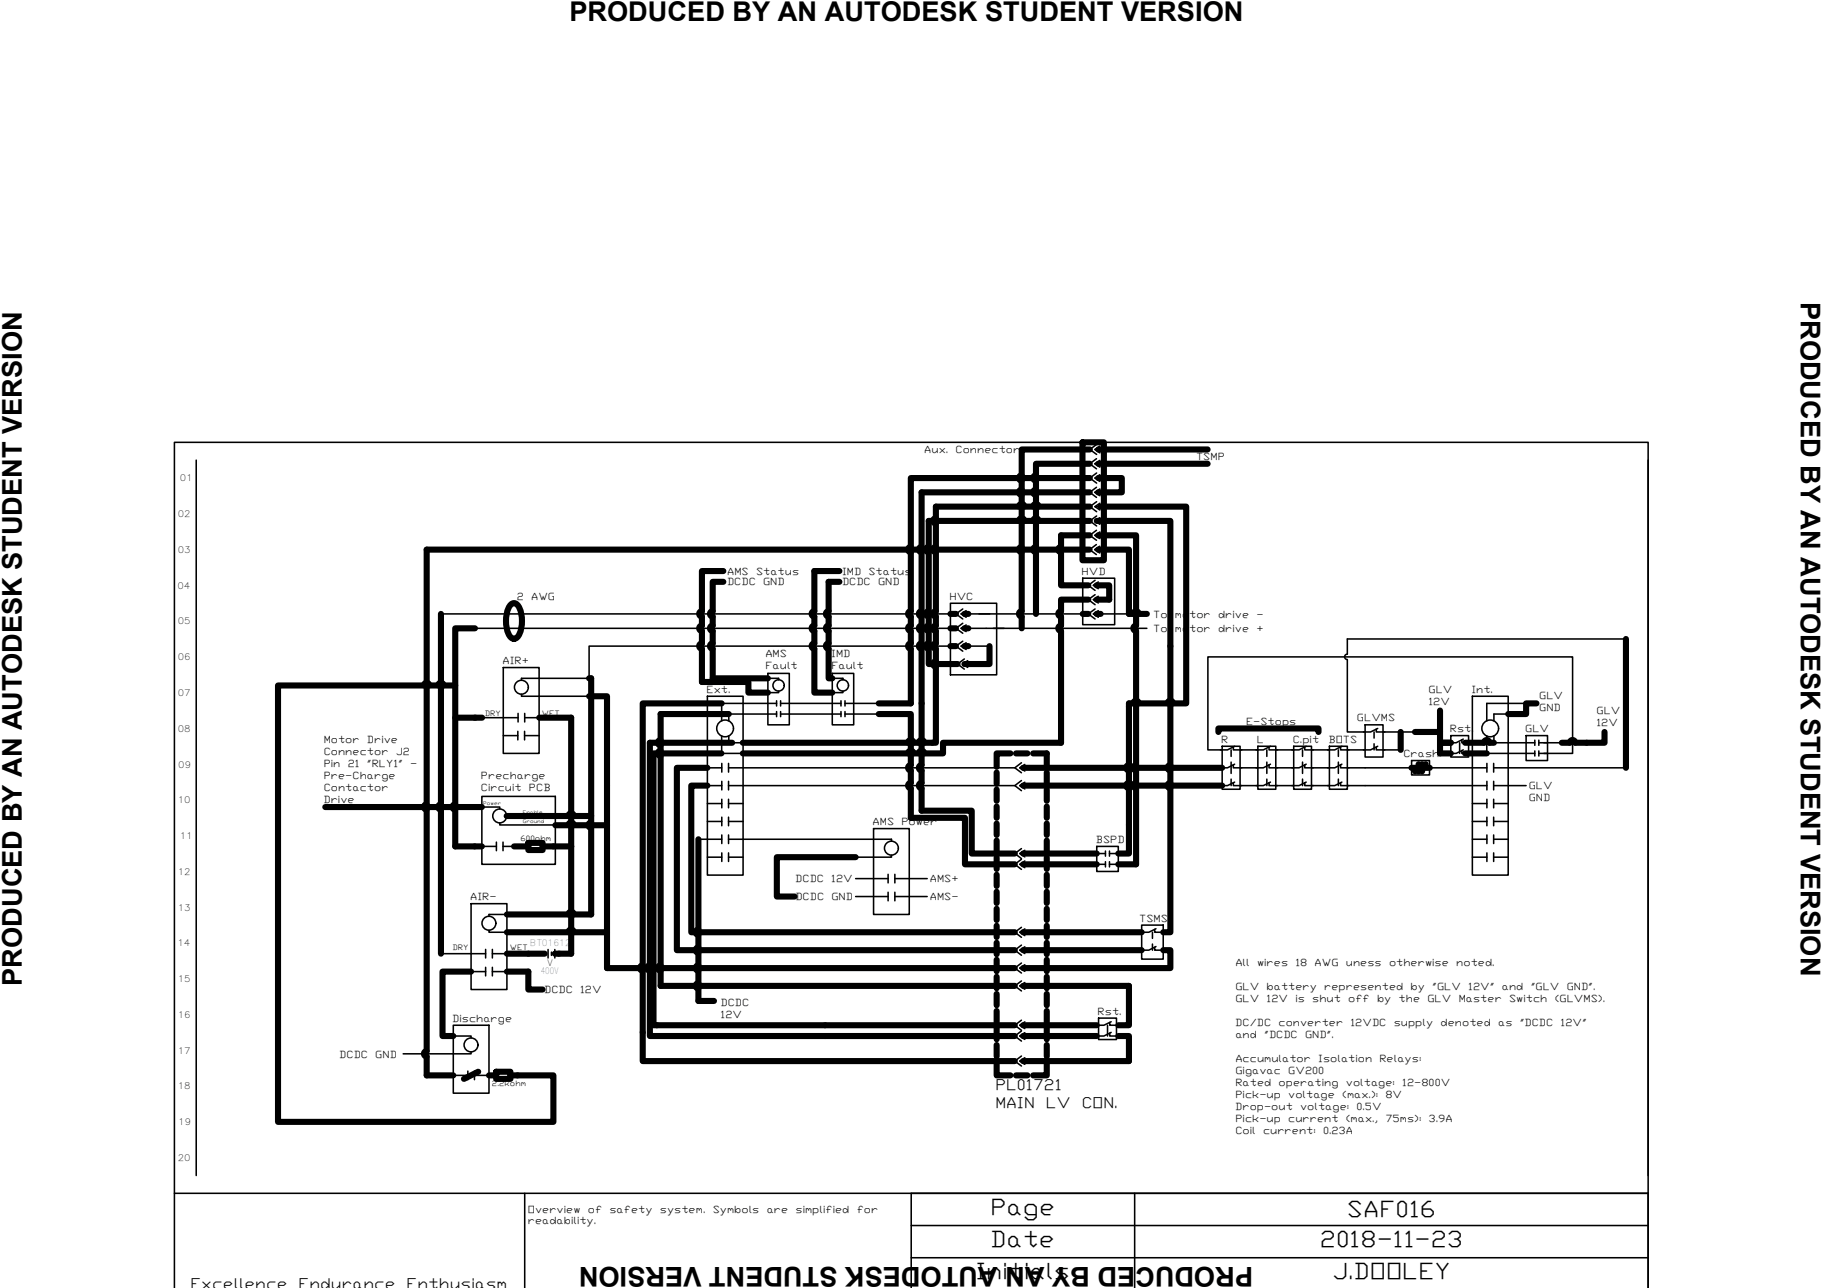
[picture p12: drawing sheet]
<svg xmlns="http://www.w3.org/2000/svg" width="297mm" height="210mm" viewBox="0 0 297 210" stroke-linecap="round" stroke-linejoin="round" font-family="sans-serif">
<g fill="none" stroke="#000" stroke-width=".25">
<path d="M32 75v116.6M178.5 75.6h.5M178.5 77.9h.6M178.5 73.3h.6M178.8 79.4l-1.1 .8 1.1 .9M178.8 74.8l-1.1 .8 1.1 .8M178.8 77.1l-1.1 .8 1.1 .8M178.8 72.4l-1.1 .9 1.1 .8M179.3 79.7l-.8 .5 .8 .6M179.3 77.4l-.8 .5 .8 .6M179.3 75l-.8 .6 .8 .5M179.3 72.7l-.8 .6 .8 .5"/>
<path d="M268.7 75v116.6M154.9 98.3h7.6v11.7h-7.6zM157 99.2l-1.1 .8 1.1 .9M157.5 99.5l-.8 .5 .8 .6M176.5 94.2h5.2v7.6h-5.2zM178.3 97.7h.5M178.3 95.4h.5M178.5 89.6h.5M178.5 80.2h.5M178.5 87.2h.5M178.5 84.9h.6M178.5 82.6h.6"/>
<path d="M178.5 99.2l-1.1 .8 1.1 .9M178.5 96.9l-1.1 .8 1.1 .8M178.5 94.6l-1.1 .8 1.1 .8M178.7 88.7l-1.1 .9 1.1 .8M178.8 86.4l-1.1 .8 1.1 .8M178.8 84.1l-1.1 .8 1.1 .8M178.8 81.8l-1.1 .8 1.1 .8M179.1 99.5l-.8 .5 .8 .6M179.1 97.2l-.8 .5 .8 .6M179.1 94.8l-.8 .6 .8 .5M179.3 89l-.8 .6 .8 .5M179.3 86.7l-.8 .5 .8 .6"/>
<path d="M179.3 84.4l-.8 .5 .8 .5M179.3 82l-.8 .6 .8 .5M71.9 100h83M77.4 102.4h77.5M78.6 117h5.9M82 108.8h5.9v14h-5.9zM82 119.9h2.4M84.4 119.2v1.4M84.5 116.3v1.4M85 113.1v.4h2.9M85.5 119.2v1.4M85.5 119.9h2.4"/>
<path d="M85.5 116.3v1.4M85.5 117h2.4M87.9 113.5h8.1M87.9 110.5h-2.9v.4M115.3 113.5h5.8v29.1h-5.8zM117.7 119.9v2.9h3.4M118.8 119.9v1.1h2.3M125.1 114.6h-7.4v2.9M125.1 116.4h-6.3v1.1M125.2 109.7h3.5v8.4h-3.5zM125.2 116.4h1.4M125.2 114.6h1.4"/>
<path d="M125.2 110.5h1.7v.3M126.6 114.2v.9M126.6 116v.8M126.9 112.6v.3h-1.7M127.3 116.4h1.4M127.3 114.6h1.4M127.3 114.2v.9M127.3 116v.8M128.7 116.4h8.4M128.7 114.6h8.4M135.7 109.7h3.5v8.4h-3.5zM135.7 110.5h1.7v.3"/>
<path d="M137.1 114.2v.9M137.1 116v.8M137.4 112.6v.3h-1.7M137.8 116.4h1.4M137.8 114.6h1.4M137.8 114.2v.9M137.8 116v.8M139.2 116.4h4.1M139.2 114.6h4.1M154.9 105.3h-58.9v5.2h-8.1M156.7 105.3h.5M156.7 102.4h.5"/>
<path d="M156.7 100h.5M156.9 108.2h.6M157 104.5l-1.1 .8 1.1 .8M157 101.6l-1.1 .8 1.1 .8M157.2 107.4l-1.1 .8 1.1 .8M157.5 104.7l-.8 .6 .8 .5M157.5 101.8l-.8 .6 .8 .5M157.8 107.7l-.9 .5 .9 .6M157.9 105.3h3.4M157.9 102.4h29.1M157.9 100h18.6M178.3 100h.5"/>
<path d="M179.4 100h4.7M219.7 107.5v11.8h2.9M222.6 118.1h2.9v5.3h-2.9zM224 119.3v1M224.4 118.8v.5h1.4M224.6 118.7l-1.2 .6h-1.1M225.5 119.3h5.2M236.5 119.9h2.9v3.5h-2.9zM240 113.5h5.9v29.1h-5.9zM242.4 119.9v2.9h7.8M243.6 119.9v1.1h6.6M245.9 116.4h-2.3v1.1"/>
<path d="M248.8 119.9h3.5v4h-3.5zM248.8 114.6h-6.4v2.9M265.1 104.1h-45.4l-.1 2.5a.43 .43 0 0 0-.4 .4 .43 .43 0 0 0 .4 .5M78.6 129.8h11.9v11.1h-11.9zM78.6 131.5h2.9v.3M78.6 137.9h2.3M80.9 137.2v1.4M81.5 134.1v.3h9M82 137.2v1.4M82 137.9h2.4M113.9 136.8h3.8M115.3 125.1h2.4"/>
<path d="M115.3 128h2.4M115.3 131h2.4M115.3 133.9h2.4M115.3 139.7h2.4M117.7 124.4v1.4M117.7 127.3v1.4M117.7 130.3v1.3M117.7 133.2v1.4M117.7 136.1v1.4M117.7 139v1.4M118.8 136.8h26.5v.3M118.8 124.4v1.4"/>
<path d="M118.8 127.3v1.4M118.8 130.3v1.3M118.8 133.2v1.4M118.8 136.1v1.4M118.8 139v1.4M118.8 125.1h46.6M118.8 128h46.6M118.8 131h2.3M118.8 133.9h2.3M118.8 139.7h2.3M142.4 135h5.8v14h-5.8zM145.3 139.4v.3h-5.8"/>
<path d="M166.3 125.1h.5M166.3 128h.5M166.3 139.1h.5M166.5 138.3l-1.1 .8 1.1 .8M166.5 127.2l-1.1 .8 1.1 .9M166.5 124.3l-1.1 .8 1.1 .8M167.1 138.6l-.8 .5 .8 .6M167.1 127.5l-.8 .5 .8 .6M167.1 124.6l-.8 .5 .8 .6M178.8 137.9h3.5v4.1h-3.5zM178.8 139.1h1.4M180.2 138.7v.8"/>
<path d="M180.9 138.7v.8M180.9 139.1h1.4M199.2 121.6h3v7h-3zM199.2 122.2h-2.3v-15.1h59.5v15.7h-4.7M200.7 122.2v1.1M200.7 124.2v1.8M200.7 127v1M201.1 121.7v.5h1.3M201.1 124.6v.5h1.3M201.1 127.6v.4h1.3M201.3 121.6l-1.2 .6h-1.1M201.3 124.5l-1.2 .6h-1.1"/>
<path d="M201.3 127.5l-1.2 .5h-1.1M202.2 125.1h2.9M202.2 128h2.9M202.2 122.2h2.9M205.1 121.6h2.9v7h-2.9zM206.5 122.2v1.1M206.5 124.2v1.8M206.5 127v1M206.9 121.7v.5h1.4M206.9 124.6v.5h1.4M206.9 127.6v.4h1.4M207.1 121.6l-1.1 .6h-1.2"/>
<path d="M207.1 124.5l-1.1 .6h-1.2M207.1 127.5l-1.1 .5h-1.2M208 125.1h2.9M208 128h2.9M208 122.2h2.9M210.9 121.6h2.9v7h-2.9zM212.4 122.2v1.1M212.4 124.2v1.8M212.4 127v1M212.7 121.7v.5h1.4M212.7 124.6v.5h1.4M212.7 127.6v.4h1.4"/>
<path d="M212.9 121.6l-1.1 .6h-1.2M212.9 124.5l-1.1 .6h-1.2M212.9 127.5l-1.1 .5h-1.2M213.8 125.1h2.9M213.8 128h2.9M213.8 122.2h2.9M216.7 121.6h3v7h-3zM218.2 122.2v1.1M218.2 124.2v1.8M218.2 127v1M218.6 121.7v.5h1.3M218.6 124.6v.5h1.3"/>
<path d="M218.6 127.6v.4h1.3M218.8 121.6l-1.2 .6h-1.2M218.8 124.5l-1.2 .6h-1.2M218.8 127.5l-1.2 .5h-1.2M219.7 125.1h10.4M219.7 128h22.7M219.7 122.2h2.9M224 121.2v1M224.4 121.7v.5h1.4M224.6 121.6l-1.2 .6h-1.1M225.5 122.2h2.9M230.1 123.9h3v2.4h-3z"/>
<path d="M233.1 125.1h9.3M238 121v1.8M238.3 120.6v.4h1.4M238.3 122.3v.5h1.4M238.6 120.5l-1.2 .5h-1.2M238.6 122.2l-1.2 .6h-1.2M240 131h2.4M240 133.9h2.4M240 136.8h2.4M240 139.7h2.4M242.4 124.4v1.4M242.4 127.3v1.4"/>
<path d="M242.4 130.3v1.3M242.4 133.2v1.4M242.4 136.1v1.4M242.4 139v1.4M243.5 125.1h21.6M243.5 128h5.3M243.5 131h2.4M243.5 133.9h2.4M243.5 136.8h2.4M243.5 139.7h2.4M243.5 124.4v1.4M243.5 127.3v1.4"/>
<path d="M243.5 130.3v1.3M243.5 133.2v1.4M243.5 136.1v1.4M243.5 139v1.4M250.2 120.6v.9M250.2 122.4v.8M250.9 121h3.7M250.9 122.8h1.4M250.9 120.6v.9M250.9 122.4v.8M71.9 155.4h7.3M76.8 147.3h5.8v14h-5.8z"/>
<path d="M76.8 158.3h2.4M79.2 154.7v1.4M79.2 157.6v1.4M79.7 151.6v.3h2.9M80.3 155.4h2.3M80.3 154.7v1.4M80.3 157.6v1.4M80.3 158.3h2.3M82.6 149h-2.9v.3M88.8 155.2v.5M89.4 154.7v1.4M89.9 155.2v.5"/>
<path d="M90.5 154.7v1.4M139.5 143.2h5.3M139.5 146.1h5.3M144.8 142.5v1.4M144.8 145.4v1.4M145.9 142.5v1.4M145.9 145.4v1.4M145.9 143.2h5.3M145.9 146.1h5.3M166.3 140.9h.5M166.3 151.9h.5M166.3 154.8h.5"/>
<path d="M166.3 157.8h.5M166.5 140l-1.1 .9 1.1 .8M166.5 151.1l-1.1 .8 1.1 .9M166.5 154l-1.1 .8 1.1 .9M166.5 156.9l-1.1 .9 1.1 .8M166.5 159.9l-1.1 .8 1.1 .8M167.1 140.3l-.8 .6 .8 .5M167.1 151.4l-.8 .5 .8 .6M167.1 154.3l-.8 .5 .8 .6M167.1 157.2l-.8 .6 .8 .5M178.8 140.9h1.4M180.2 140.4v.9"/>
<path d="M180.9 140.4v.9M180.9 140.9h1.4M186.1 150.8h3.5v5.5h-3.5zM187.9 151.9v1M187.9 153.9v.9M188.2 151.5v.4h1.4M188.2 154.4v.4h1.4M188.5 151.4l-1.2 .5h-1.2M188.5 154.3l-1.2 .5h-1.2M73.9 167.1h5.8v11.1h-5.8zM73.9 168.8h2.9v.4M73.9 175.3h2.4"/>
<path d="M76.3 174.6v1.4M76.8 171.4v.3h-11.1M77.4 174.6v1.4M77.4 175.3h2.3M166.3 160.7h.5M166.3 167.1h.5M166.3 168.8h.5M166.3 172.9h.5M166.5 166.3l-1.1 .8 1.1 .8M166.5 168l-1.1 .8 1.1 .9M166.5 172.1l-1.1 .8 1.1 .8M167.1 160.1l-.8 .6 .8 .5"/>
<path d="M167.1 166.5l-.8 .6 .8 .5M167.1 168.3l-.8 .5 .8 .6M167.1 172.4l-.8 .5 .8 .6M179.1 165.9h2.9v3.5h-2.9zM180.6 167.1v1.7M180.9 166.6v.5h1.4M180.9 168.4v.4h1.4M181.2 166.5l-1.2 .6h-1.2M181.2 168.2l-1.2 .6h-1.2M28.4 194.5h240.3v15.4v-137.8h-240.3v137.8M85.5 194.5v15.4M148.6 199.7h120.1"/>
<path d="M148.6 194.5v15.4M185 194.5v15.4M148.6 205h120.1"/>
<circle cx="74.2" cy="111.7" r=".26"/>
<circle cx="74.2" cy="116.9" r=".26"/>
<circle cx="74.2" cy="116.9" r=".16"/>
<circle cx="74.2" cy="111.7" r=".16"/>
<circle cx="74.2" cy="111.7" r=".07"/>
<circle cx="74.2" cy="116.9" r=".07"/>
<circle cx="85" cy="112" r="1.13"/>
<circle cx="96" cy="110.5" r=".26"/>
<circle cx="96" cy="110.5" r=".16"/>
<circle cx="96" cy="110.5" r=".07"/>
<circle cx="118.2" cy="118.7" r="1.37"/>
<circle cx="126.9" cy="111.7" r=".92"/>
<circle cx="137.4" cy="111.7" r=".92"/>
<circle cx="166.6" cy="102.4" r=".26"/>
<circle cx="166.6" cy="102.4" r=".16"/>
<circle cx="166.6" cy="102.4" r=".07"/>
<circle cx="168.9" cy="100" r=".26"/>
<circle cx="168.9" cy="100" r=".16"/>
<circle cx="168.9" cy="100" r=".07"/>
<circle cx="184" cy="100" r=".26"/>
<circle cx="184" cy="100" r=".16"/>
<circle cx="184" cy="100" r=".07"/>
<circle cx="228.3" cy="119.3" r=".26"/>
<circle cx="228.3" cy="119.3" r=".16"/>
<circle cx="228.3" cy="119.3" r=".07"/>
<circle cx="234.8" cy="119.3" r=".26"/>
<circle cx="234.8" cy="119.3" r=".16"/>
<circle cx="234.8" cy="119.3" r=".07"/>
<circle cx="242.9" cy="118.7" r="1.37"/>
<circle cx="248.8" cy="114.6" r=".26"/>
<circle cx="248.8" cy="114.6" r=".16"/>
<circle cx="248.8" cy="114.6" r=".07"/>
<circle cx="81.5" cy="133" r="1.13"/>
<circle cx="93.1" cy="137.9" r=".26"/>
<circle cx="93.1" cy="137.9" r=".16"/>
<circle cx="93.1" cy="137.9" r=".07"/>
<circle cx="96.4" cy="133" r=".26"/>
<circle cx="96.4" cy="133" r=".16"/>
<circle cx="96.4" cy="133" r=".07"/>
<circle cx="99" cy="134.5" r=".26"/>
<circle cx="99" cy="134.5" r=".16"/>
<circle cx="99" cy="134.5" r=".07"/>
<circle cx="145.3" cy="138.2" r="1.13"/>
<circle cx="234.8" cy="121" r=".26"/>
<circle cx="234.8" cy="121" r=".16"/>
<circle cx="234.8" cy="121" r=".07"/>
<circle cx="242.4" cy="122.8" r=".26"/>
<circle cx="242.4" cy="122.8" r=".16"/>
<circle cx="242.4" cy="122.8" r=".07"/>
<circle cx="243.5" cy="121" r=".26"/>
<circle cx="243.5" cy="121" r=".16"/>
<circle cx="243.5" cy="121" r=".07"/>
<circle cx="79.7" cy="150.5" r="1.13"/>
<circle cx="99" cy="151.9" r=".26"/>
<circle cx="99" cy="151.9" r=".16"/>
<circle cx="99" cy="151.9" r=".07"/>
<circle cx="76.8" cy="170.3" r="1.13"/>
</g>
<g fill="none" stroke="#000" stroke-width=".99">
<path d="M176.5 72.1h3.5v19.2h-3.5zM177.7 75.6h-8.8v1.9a.43 .43 0 0 0-.4 .4 .43 .43 0 0 0 .4 .4v1.5a.43 .43 0 0 0-.4 .4 .43 .43 0 0 0 .4 .5M177.7 77.9h-29.2v11.2a.43 .43 0 0 0-.5 .5 .43 .43 0 0 0 .5 .4v9.6a.42 .42 0 0 0-.5 .4 .42 .42 0 0 0 .5 .5M177.7 73.3h-11.1v4.2a.43 .43 0 0 0-.5 .4 .43 .43 0 0 0 .5 .4v1.5a.43 .43 0 0 0-.5 .4 .43 .43 0 0 0 .5 .5M179.1 77.9h3.8v2.3h-3.9M179.1 73.3h17.8M179.1 75.6h17.8M83.1 98.7a.74 .74 0 0 1 1.4 0 5.2 5.2 0 0 1 0 5 .74 .74 0 0 1-1.4 0 5.2 5.2 0 0 1 0-5zM114.4 99.6a.43 .43 0 0 0-.4 .4 .43 .43 0 0 0 .4 .5M117.9 93.1h-3.5v6.5M117.9 94.8h-1.7v4.8a.42 .42 0 0 0-.5 .4 .42 .42 0 0 0 .5 .5M135.1 99.6a.43 .43 0 0 0-.5 .4 .43 .43 0 0 0 .5 .5"/>
<path d="M136.8 93.1h-4v6.5a.43 .43 0 0 0-.5 .4 .43 .43 0 0 0 .5 .5M136.8 94.8h-1.7v4.8M152.6 89.1a.43 .43 0 0 0-.5 .5 .43 .43 0 0 0 .5 .4M152.6 99.6a.43 .43 0 0 0-.5 .4 .43 .43 0 0 0 .5 .5M152.6 84.4a.43 .43 0 0 0-.5 .5 .43 .43 0 0 0 .5 .4M152.6 85.3v3.8M152.6 90v9.6M166.1 82.6a.43 .43 0 0 1 .5-.5 .43 .43 0 0 1 .4 .5M166.1 82.6h-13.5v1.9M166.6 80.7v8.4a.43 .43 0 0 0-.5 .5 .43 .43 0 0 0 .5 .4v9.6a.42 .42 0 0 0-.5 .4 .42 .42 0 0 0 .5 .5M167 84.9a.43 .43 0 0 0-.4-.5 .43 .43 0 0 0-.5 .5h-14.7v4.2a.43 .43 0 0 0-.4 .5 .43 .43 0 0 0 .4 .4v9.6a.42 .42 0 0 0-.4 .4 .42 .42 0 0 0 .4 .5M167 84.9h1.5"/>
<path d="M167 82.6h1.5M168.5 84.9a.43 .43 0 0 1 .4-.5 .43 .43 0 0 1 .4 .5M168.5 82.6a.43 .43 0 0 1 .4-.5 .43 .43 0 0 1 .4 .5M168.9 80.7v8.4a.43 .43 0 0 0-.4 .5 .43 .43 0 0 0 .4 .4v10M169.3 84.9h8.4M169.3 82.6h8.4M177.4 97.7h-4.4v1.9a.42 .42 0 0 0-.5 .4 .42 .42 0 0 0 .5 .5M177.6 89.6h-108v41.5M177.7 80.2h-27.5v8.9a.43 .43 0 0 0-.4 .5 .43 .43 0 0 0 .4 .4v9.6a.42 .42 0 0 0-.4 .4 .42 .42 0 0 0 .4 .5M177.7 87.2h-4.7v1.9a.43 .43 0 0 0-.5 .5 .43 .43 0 0 0 .5 .4v5.4h4.4M178.8 95.4h2v2.3h-2M178.8 84.9h12v39.8a.43 .43 0 0 0-.4 .4 .43 .43 0 0 0 .4 .5v2"/>
<path d="M179 89.6h5.1v10.4h.7M179 87.2h6.2v14.8a.43 .43 0 0 0-.4 .4 .43 .43 0 0 0 .4 .4v21.9a.43 .43 0 0 0-.4 .4 .43 .43 0 0 0 .4 .5v2M179.4 82.6h14v32h-2.2M70 111.7a.43 .43 0 0 0-.5-.4 .43 .43 0 0 0-.4 .4h-23.8v71.1h44.9v-7.5h-7M71.9 100v31.1M72.3 111.7a.43 .43 0 0 0-.4-.4 .43 .43 0 0 0-.5 .4h-1.4M72.3 111.7h1.9M74.2 117h4.4M77.4 102.4h-3.2v28.7M87.9 117h5.2v20.9M96 113.5h3v21M96 110.5h.4v23.5"/>
<path d="M114.4 102a.43 .43 0 0 0-.4 .4 .43 .43 0 0 0 .4 .4M114.4 104.9a.43 .43 0 0 0-.4 .4 .43 .43 0 0 0 .4 .4M114.4 105.7v5.4h7.6v1.8h3.2M114.4 100.5v1.5M114.4 102.8v2.1M116.2 100.5v1.5a.43 .43 0 0 0-.5 .4 .43 .43 0 0 0 .5 .4v2.1a.42 .42 0 0 0-.5 .4 .42 .42 0 0 0 .5 .4v4.8h9M117.7 114.6h-12.9v42.7a.43 .43 0 0 0-.5 .5 .43 .43 0 0 0 .5 .4v14.7h60.6M118.8 116.4h-11.1v4.2M132.8 100.5v1.5a.43 .43 0 0 0-.5 .4 .43 .43 0 0 0 .5 .4v2.1a.44 .44 0 0 0-.5 .4 .44 .44 0 0 0 .5 .4v7.2h2.9M135.1 102a.43 .43 0 0 0-.5 .4 .43 .43 0 0 0 .5 .4M135.1 104.9a.43 .43 0 0 0-.5 .4 .43 .43 0 0 0 .5 .4M135.1 105.7v4.8h.6"/>
<path d="M135.1 100.5v1.5M135.1 102.8v2.1M143.3 116.4h5.2v8.3a.43 .43 0 0 0-.5 .4 .43 .43 0 0 0 .5 .5v2M148.5 100.5v1.5a.43 .43 0 0 0-.5 .4 .43 .43 0 0 0 .5 .4v2.1a.42 .42 0 0 0-.5 .4 .42 .42 0 0 0 .5 .4v8.9h-5.2M150.2 100.5v1.5a.43 .43 0 0 0-.4 .4 .43 .43 0 0 0 .4 .4v2.1a.44 .44 0 0 0-.4 .4 .44 .44 0 0 0 .4 .4v19a.43 .43 0 0 0-.4 .4 .43 .43 0 0 0 .4 .5v2M151.4 100.5v1.5a.43 .43 0 0 0-.4 .4 .43 .43 0 0 0 .4 .4v2.1a.44 .44 0 0 0-.4 .4 .44 .44 0 0 0 .4 .4v2.5h4.7M152.6 102a.43 .43 0 0 0-.5 .4 .43 .43 0 0 0 .5 .4M152.6 104.9a.43 .43 0 0 0-.5 .4 .43 .43 0 0 0 .5 .4M152.6 107.8a.43 .43 0 0 0-.5 .4 .43 .43 0 0 0 .5 .4M152.6 108.7v12.3h-1.9a.43 .43 0 0 0-.5-.4 .43 .43 0 0 0-.4 .4h-.9a.43 .43 0 0 0-.4-.4 .43 .43 0 0 0-.5 .4M152.6 100.5v1.5M152.6 102.8v2.1"/>
<path d="M152.6 105.7v2.1M154.9 105.3h1M154.9 102.4h1M154.9 100h1M157.2 105.3h.7M157.2 102.4h.7M157.2 100h.7M161.3 105.3v2.9h-4.1M166.6 100.5v1.9M173 100.5v1.5a.43 .43 0 0 0-.5 .4 .43 .43 0 0 0 .5 .4v18.2h-19.3v1.8h-3a.44 .44 0 0 0-.4-.5 .44 .44 0 0 0-.5 .5h-.9a.44 .44 0 0 0-.4-.5 .44 .44 0 0 0-.5 .5M176.5 100h.9M178.8 100h.6"/>
<path d="M184.8 114.6a.43 .43 0 0 1 .4-.4 .43 .43 0 0 1 .4 .4M184.8 100a.43 .43 0 0 1 .4-.4 .43 .43 0 0 1 .4 .4M184.8 114.6h-.7l-.1 10.1a.43 .43 0 0 0-.4 .4 .43 .43 0 0 0 .4 .5l.1 2M185.7 100h1.3M185.7 114.6h4.7M190.4 114.6a.43 .43 0 0 1 .4-.4 .43 .43 0 0 1 .4 .4M198.6 119.3v-.6h16.4v.6M228.4 119.3v2.9M230.7 119.3h4.1M234.8 115.8v5.2h1.7h-1.7v1.8h1.7M250.5 114.6h-1.7v1.8h-2.9M261.6 119.3v1.7h-4.8a.43 .43 0 0 0-.4-.4 .43 .43 0 0 0-.5 .4h-1.3"/>
<path d="M265.1 104.1v21M53 131.5h25.6M69.6 131.1a.43 .43 0 0 0-.5 .4 .43 .43 0 0 0 .5 .4M69.6 132v39.3M71.9 131.1a.43 .43 0 0 0-.5 .4 .43 .43 0 0 0 .5 .4M71.9 132v23.4M74.2 131.1a.43 .43 0 0 0-.4 .4 .43 .43 0 0 0 .4 .4M74.2 132v5.9h4.4M83.8 137.9h2.3M86.1 137.4h2.4v1.1h-2.4zM88.5 137.9h4.6M90.5 134.5h2.2"/>
<path d="M92.7 134.5a.43 .43 0 0 1 .4-.5 .43 .43 0 0 1 .4 .5M93.1 137.9v17.5h-2.6M93.5 133a.43 .43 0 0 0-.4-.5 .43 .43 0 0 0-.4 .5h-10.1M93.6 134.5h5.4M93.6 133h2.8M96.4 134a.43 .43 0 0 0-.5 .5 .43 .43 0 0 0 .5 .4M96.4 134.9v14.1h-2.8M99 134.5v17.4h-5.4M107.7 122.3a.43 .43 0 0 0-.4 .5 .43 .43 0 0 0 .4 .4M107.7 120.6a.43 .43 0 0 0-.4 .4 .43 .43 0 0 0 .4 .5M107.7 121.5v.9M107.7 123.2v34.1"/>
<path d="M113.9 136.8v14.7M115.3 128h-2.6v23.9h52.7M115.3 125.1h-5v29.7h55.1M117.6 122.8h-11.1v34.5a.43 .43 0 0 0-.4 .5 .43 .43 0 0 0 .4 .4v8.9h58.9M119.4 121h-13.5v36.3a.43 .43 0 0 0-.4 .5 .43 .43 0 0 0 .4 .4v10.6h59.5M121.1 121h27M121.1 122.8h27M139.5 139.7h-12.9v6.4h2.9M148.5 127.6a.43 .43 0 0 0-.5 .4 .43 .43 0 0 0 .5 .5v4.8h8.8v7.6h8.1M150.2 127.6a.43 .43 0 0 0-.4 .4 .43 .43 0 0 0 .4 .5v3.6h8.2v7h7M162.5 125.9v1.8M162.5 128.7v1.8"/>
<path d="M162.5 131.4v1.9M162.5 134.2v1.9M162.5 137v1.8M162.5 139.8v1.8M164.7 122.8h-2.2v2.2M165.6 122.8h1.9M166.8 125.1h32.4M166.8 139.1h12M166.8 128h32.4M168.4 122.8h2.3v2.2M170.7 125.9v1.8M170.7 128.7v1.8"/>
<path d="M170.7 131.4v1.9M170.7 134.2v1.9M170.7 137v1.8M170.7 139.8v1.8M184 127.6a.44 .44 0 0 0-.4 .4 .44 .44 0 0 0 .5 .5v10.6h-1.8M185.2 127.6a.43 .43 0 0 0-.4 .4 .43 .43 0 0 0 .4 .5v12.4h-2.9M190.8 127.6a.44 .44 0 0 0-.4 .4 .44 .44 0 0 0 .4 .5v23.4h-1.2M230.1 125.1h1.2M231.3 124.5v1.2M231.8 124.5v1.2M231.9 125.1h1.2M232.4 124.5l-1.7 1.2"/>
<path d="M238.9 121h3a.43 .43 0 0 1 .5-.4 .43 .43 0 0 1 .4 .4h.8M238.9 122.8h3.5M76.8 158.3h-4.7v10.5h1.8M82.6 158.3h3.5v3h2.4M82.6 155.4h6.2M82.6 151.9h10.1M92.7 151.9a.43 .43 0 0 1 .4-.4 .43 .43 0 0 1 .4 .4M93.5 149a.43 .43 0 0 0-.4-.4 .43 .43 0 0 0-.4 .4h-10.1M99 151.9v5.9h66.4M107.7 157.3a.43 .43 0 0 0-.4 .5 .43 .43 0 0 0 .4 .4M107.7 158.2v2.5h57.7M113.9 157.3a.43 .43 0 0 0-.5 .5 .43 .43 0 0 0 .5 .4"/>
<path d="M113.9 154.4a.43 .43 0 0 0-.5 .4 .43 .43 0 0 0 .5 .5M113.9 151.5a.43 .43 0 0 0-.5 .4 .43 .43 0 0 0 .5 .5M113.9 152.4v2M113.9 155.3v2M113.9 158.2v2M162.5 142.6v1.8M162.5 145.3v1.9M162.5 148.1v1.8M162.5 150.9v1.8M162.5 153.6v1.9M162.5 156.4v1.9M162.5 159.2v1.9"/>
<path d="M166.8 151.9h19.3M166.8 140.9h12M166.8 154.8h19.3M170.7 142.6v1.8M170.7 145.3v1.9M170.7 148.1v1.8M170.7 150.9v1.8M170.7 153.6v1.9M170.7 156.4v1.9M170.7 159.2v1.9M189.6 154.8h1.2v3h-24M69.6 171.3a.43 .43 0 0 0-.5 .4 .43 .43 0 0 0 .5 .5"/>
<path d="M69.6 172.2v3.1h4.3M78 174.7l-2.4 1.1M79.7 175.3h1.2M80.9 174.7h2.3v1.1h-2.3zM113.9 160.2a.43 .43 0 0 0-.5 .5 .43 .43 0 0 0 .5 .4M113.9 161.1v2h2.5M162.5 173.1v2.2h2.2M162.5 162v1.8M162.5 164.8v1.8M162.5 167.5v1.9M162.5 170.3v1.8M165.6 175.3h1.9"/>
<path d="M166.8 160.7h17.3v6.4h-1.8M166.8 167.1h12M166.8 168.8h12M170.7 173.1v2.2h-2.3M170.7 162v1.8M170.7 164.8v1.8M170.7 167.5v1.9M170.7 170.3v1.8M182.3 168.8h1.8v4.1h-17.3"/>
</g>
<g font-size="4.4">
<text x="92.8" y="3.4">PRODUCED BY AN AUTODESK STUDENT VERSION</text>
<text x="293.6" y="49.2" transform="rotate(90 293.6 49.2)">PRODUCED BY AN AUTODESK STUDENT VERSION</text>
<text x="3.5" y="160.6" transform="rotate(-90 3.5 160.6)">PRODUCED BY AN AUTODESK STUDENT VERSION</text>
<text x="204.3" y="206.4" transform="rotate(180 204.3 206.4)">PRODUCED BY AN AUTODESK STUDENT VERSION</text>
</g>
<g font-size="3.7">
<text x="161.5" y="198">Page</text>
<text x="161.4" y="203.3">Date</text>
<text x="215.2" y="203.3">2018-11-23</text>
<text x="219.6" y="198.4">SAF016</text>
<text x="159" y="208.5">Initials</text>
<text x="217.2" y="208.5">J.DOOLEY</text>
</g>
<g font-size="2.4">
<text x="162.3" y="177.6">PL01721</text>
<text x="162.3" y="180.5">MAIN</text>
<text x="170.5" y="180.5">LV</text>
<text x="176.4" y="180.5">CON.</text>
<text x="31.1" y="210.1">Excellence</text>
<text x="48.7" y="210.1">Endurance</text>
<text x="66.3" y="210.1">Enthusiasm</text>
</g>
<g font-size="1.6">
<text x="150.7" y="73.8">Aux.</text>
<text x="155.8" y="73.8">Connector</text>
<text x="195" y="74.9">TSMP</text>
<text x="118.5" y="95.4">DCDC</text>
<text x="118.6" y="93.7">AMS</text>
<text x="123.3" y="93.7">Status</text>
<text x="124.4" y="95.4">GND</text>
<text x="137.3" y="93.7">IMD</text>
<text x="137.3" y="95.4">DCDC</text>
<text x="141.6" y="93.7">Status</text>
<text x="143.1" y="95.4">GND</text>
<text x="176.3" y="93.7">HVD</text>
<text x="84.3" y="97.7">2</text>
<text x="86.6" y="97.7">AWG</text>
<text x="154.8" y="97.7">HVC</text>
<text x="188" y="100.7">To</text>
<text x="191.5" y="100.7">motor</text>
<text x="198.6" y="100.7">drive</text>
<text x="204.8" y="100.7">-</text>
<text x="124.8" y="107.1">AMS</text>
<text x="135.5" y="107.1">IMD</text>
<text x="188" y="103">To</text>
<text x="191.5" y="103">motor</text>
<text x="198.6" y="103">drive</text>
<text x="204.8" y="103">+</text>
<text x="81.9" y="108.2">AIR+</text>
<text x="115.2" y="112.9">Ext.</text>
<text x="124.8" y="109">Fault</text>
<text x="135.5" y="109">Fault</text>
<text x="232.9" y="112.9">GLV</text>
<text x="239.9" y="112.9">Int.</text>
<text x="250.9" y="113.9">GLV</text>
<text x="203.1" y="118.1">E-Stops</text>
<text x="221.2" y="117.6">GLVMS</text>
<text x="232.9" y="114.9">12V</text>
<text x="236.4" y="119.3">Rst.</text>
<text x="248.7" y="119.3">GLV</text>
<text x="250.9" y="115.8">GND</text>
<text x="260.3" y="116.4">GLV</text>
<text x="260.3" y="118.4">12V</text>
<text x="52.8" y="121">Motor</text>
<text x="52.8" y="123">Connector</text>
<text x="52.8" y="125">Pin</text>
<text x="56.7" y="125">21</text>
<text x="59.8" y="121">Drive</text>
<text x="59.8" y="125">&quot;RLY1&quot;</text>
<text x="64.5" y="123">J2</text>
<text x="66.9" y="125">-</text>
<text x="199.1" y="121">R</text>
<text x="204.9" y="121">L</text>
<text x="210.8" y="121">C.pit</text>
<text x="216.6" y="121">BOTS</text>
<text x="228.8" y="123.4">Crash</text>
<text x="52.8" y="130.8">Drive</text>
<text x="52.8" y="126.9">Pre-Charge</text>
<text x="52.8" y="128.9">Contactor</text>
<text x="78.4" y="126.9">Precharge</text>
<text x="78.4" y="128.9">Circuit</text>
<text x="86.2" y="128.9">PCB</text>
<text x="249.2" y="128.6">GLV</text>
<text x="249.2" y="130.6">GND</text>
<text x="142.3" y="134.5">AMS</text>
<text x="147" y="134.5">Power</text>
<text x="178.7" y="137.4">BSPD</text>
<text x="129.7" y="143.8">DCDC</text>
<text x="135.5" y="143.8">12V</text>
<text x="151.6" y="143.8">AMS+</text>
<text x="76.7" y="146.7">AIR-</text>
<text x="129.7" y="146.7">DCDC</text>
<text x="135.5" y="146.7">GND</text>
<text x="151.6" y="146.7">AMS-</text>
<text x="185.7" y="150.2">TSMS</text>
<text x="88.7" y="161.9">DCDC</text>
<text x="94.6" y="161.9">12V</text>
<text x="201.4" y="157.4">All</text>
<text x="201.4" y="161.3">GLV</text>
<text x="204.9" y="157.4">wires</text>
<text x="206.5" y="161.3">battery</text>
<text x="211.2" y="157.4">18</text>
<text x="214.3" y="157.4">AWG</text>
<text x="215.9" y="161.3">represented</text>
<text x="219.4" y="157.4">uness</text>
<text x="226.5" y="157.4">otherwise</text>
<text x="230" y="161.3">by</text>
<text x="233.5" y="161.3">&quot;GLV</text>
<text x="237.4" y="157.4">noted.</text>
<text x="239.4" y="161.3">12V&quot;</text>
<text x="244.9" y="161.3">and</text>
<text x="249.5" y="161.3">&quot;GLV</text>
<text x="255.4" y="161.3">GND&quot;.</text>
<text x="73.7" y="166.5">Discharge</text>
<text x="117.5" y="164">DCDC</text>
<text x="117.5" y="166">12V</text>
<text x="179" y="165.3">Rst.</text>
<text x="201.4" y="167.2">DC/DC</text>
<text x="201.4" y="163.3">GLV</text>
<text x="206.5" y="163.3">12V</text>
<text x="208.4" y="167.2">converter</text>
<text x="211.2" y="163.3">is</text>
<text x="213.9" y="163.3">shut</text>
<text x="219.8" y="163.3">off</text>
<text x="220.2" y="167.2">12VDC</text>
<text x="224.5" y="163.3">by</text>
<text x="227.2" y="167.2">supply</text>
<text x="228" y="163.3">the</text>
<text x="232.7" y="163.3">GLV</text>
<text x="234.8" y="167.2">denoted</text>
<text x="237.8" y="163.3">Master</text>
<text x="244.2" y="167.2">as</text>
<text x="246" y="163.3">Switch</text>
<text x="247.8" y="167.2">&quot;DCDC</text>
<text x="253.5" y="163.3">(GLVMS).</text>
<text x="254.4" y="167.2">12V&quot;</text>
<text x="55.3" y="172.4">DCDC</text>
<text x="61.2" y="172.4">GND</text>
<text x="201.4" y="169.1">and</text>
<text x="201.4" y="173">Accumulator</text>
<text x="206.1" y="169.1">&quot;DCDC</text>
<text x="212.8" y="169.1">GND&quot;.</text>
<text x="214.9" y="173">Isolation</text>
<text x="224.9" y="173">Relays:</text>
<text x="201.4" y="175">Gigavac</text>
<text x="201.4" y="176.9">Rated</text>
<text x="201.4" y="178.9">Pick-up</text>
<text x="208.5" y="176.9">operating</text>
<text x="210" y="175">GV200</text>
<text x="210" y="178.9">voltage</text>
<text x="218.8" y="178.9">(max.):</text>
<text x="219.4" y="176.9">voltage:</text>
<text x="225.9" y="178.9">8V</text>
<text x="228.6" y="176.9">12-800V</text>
<text x="201.4" y="180.9">Drop-out</text>
<text x="201.4" y="182.9">Pick-up</text>
<text x="201.4" y="184.8">Coil</text>
<text x="205.9" y="184.8">current:</text>
<text x="210" y="182.9">current</text>
<text x="212" y="180.9">voltage:</text>
<text x="215.7" y="184.8">0.23A</text>
<text x="219.4" y="182.9">(max.,</text>
<text x="221.2" y="180.9">0.5V</text>
<text x="225.9" y="182.9">75ms):</text>
<text x="232.9" y="182.9">3.9A</text>
<text x="86" y="197.6">Overview</text>
<text x="95.8" y="197.6">of</text>
<text x="99.4" y="197.6">safety</text>
<text x="107.6" y="197.6">system.</text>
<text x="116.2" y="197.6">Symbols</text>
<text x="125" y="197.6">are</text>
<text x="129.7" y="197.6">simplified</text>
<text x="139.7" y="197.6">for</text>
<text x="86" y="199.6">readability.</text>
</g>
<g font-size="1.5">
<text x="29.3" y="78.5">01</text>
<text x="29" y="84.3">02</text>
<text x="28.9" y="95.9">04</text>
<text x="29" y="90.1">03</text>
<text x="29" y="101.8">05</text>
<text x="29" y="107.6">06</text>
<text x="29" y="113.4">07</text>
<text x="29" y="119.2">08</text>
<text x="29" y="125.1">09</text>
<text x="29" y="130.9">10</text>
<text x="29.3" y="136.8">11</text>
<text x="29" y="142.6">12</text>
<text x="29" y="148.4">13</text>
<text x="28.9" y="154.2">14</text>
<text x="29" y="160.1">15</text>
<text x="89.3" y="157.3">V</text>
<text x="29" y="165.9">16</text>
<text x="29" y="171.7">17</text>
<text x="29" y="177.5">18</text>
<text x="29" y="183.4">19</text>
<text x="29" y="189.2">20</text>
</g>
<g font-size="1.5" fill="#007fff">
<text x="86.4" y="154.2">BT01612</text>
<text x="88.2" y="158.7">400V</text>
</g>
<text font-size="1.5" fill="#6eddc1" x="90.7" y="155.7">+</text>
<g font-size="1.2">
<text x="79" y="116.7">DRY</text>
<text x="88.4" y="116.7">WET</text>
<text x="84.9" y="137.1">600ohm</text>
<text x="73.8" y="154.9">DRY</text>
<text x="83.1" y="154.8">WET</text>
<text x="80.2" y="177">2.2kohm</text>
</g>
<g font-size=".8">
<text x="78.8" y="131.2">Power</text>
<text x="85.2" y="132.7">Enable</text>
<text x="85.2" y="134.2">Ground</text>
</g>
</svg>
